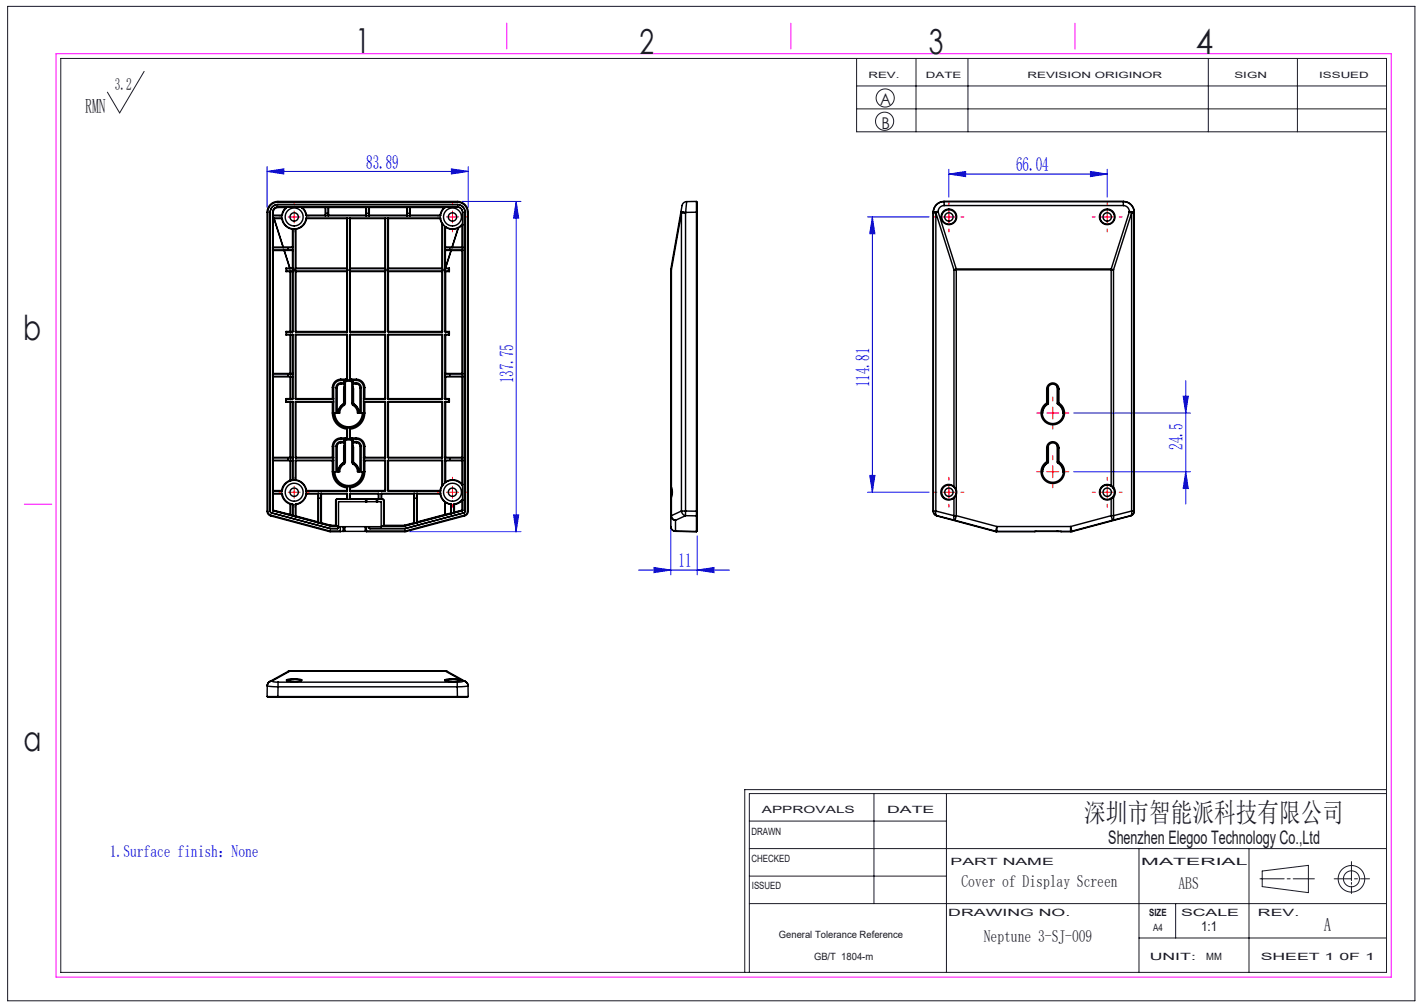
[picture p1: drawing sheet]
<svg xmlns="http://www.w3.org/2000/svg" width="297mm" height="210mm" viewBox="0 0 297 210" stroke-linecap="round" stroke-linejoin="round" font-family="sans-serif">
<g fill="none" stroke="#191924" stroke-width=".21">
<path d="M1.6 1.3h293.5v207.4h-293.5zM12.7 12.2h276.5v190.6h-276.5zM30.1 14.9l-5.1 8.6-2.6-4.3M178.7 12.2v15.3h110.5M178.7 17.9h110.5M191.1 12.2v15.3M201.9 12.2v15.3M252 12.2v15.3M270.6 12.2v15.3M178.7 22.7h110.5M156.3 177h132.9M156.3 171.2h41.1"/>
<path d="M182.3 165.5v22.9M197.4 165.5v37.3M237.6 177v25.8M260.5 177v25.8M281.9 179.7v4M289.2 165.5h-132.9v37.3M289.2 164.7h-133.9v38.1M156.3 188.4h132.9M156.3 182.7h41.1M237.6 195.6h51.6M245.2 188.4v7.2M262.8 183.3h5"/>
<path d="M263.3 181.6l9.6-1.1v5.7l-9.6-1.3zM268.5 183.3h.6M269.7 183.3h4.4M278.3 183.3h3.6M281.9 184v.4M281.9 184.8v1.5M282.5 183.3h.6M283.8 183.3h1.9"/>
<circle cx="184.5" cy="25.3" r="1.89"/>
<circle cx="184.6" cy="20.4" r="1.89"/>
<circle cx="281.9" cy="183.3" r="1.67"/>
<circle cx="281.9" cy="183.3" r="2.77"/>
</g>
<path d="M11.7 11.2h278.5v192.6h-278.5zM105.7 4.8v5.4M165 4.8v5.4M224.2 4.8v5.4M5.1 105.1h5.7" fill="none" stroke="#f0f" stroke-width=".21"/>
<g fill="none" stroke="#00f" stroke-width=".21">
<path d="M55.7 35.7l3.5-.5v1.1zM55.7 34.7v8.6M55.7 35.7h42M94.2 35.2l3.5 .5-3.5 .6zM97.7 34.7v8.6M197.9 36.3l3.5-.5v1zM197.9 35.3v5.8M197.9 36.3h33M227.4 35.8l3.5 .5-3.5 .5zM230.9 35.3v5.8M96.4 42h12.3M107.7 42l.5 3.5h-1.1z"/>
<path d="M107.7 42v68.9M180.9 45.2h12.9M181.9 45.2l.6 3.5h-1.1zM181.9 45.2v57.4M247.3 79.4v25.7M181.4 99.1h1.1l-.6 3.5zM223.9 86.1h24.4M223.9 98.4h24.4M246.8 82.6h1l-.5 3.5zM247.3 98.4l.5 3.5h-1zM85.4 110.9h23.3M107.1 107.4h1.1l-.5 3.5z"/>
<path d="M133.2 118.9h18.9M136.4 118.3l3.5 .6-3.5 .5zM139.9 102.3v17.6M145.4 118.9l3.5-.6v1.1zM145.4 111.7v8.2M180.9 102.6h12.9"/>
</g>
<g fill="none" stroke="#f00" stroke-width=".21" stroke-dasharray="30.5 1.3 1.3 1.3">
<path d="M58.9 45.2h-.7M61.4 42.7v-.6M61.4 47.7v.7M63.9 45.2h.6M91.9 45.2h-.7M94.4 42.7v-.6M94.4 47.7v.7M96.9 45.2h.6M195.4 45.2h-.6M197.9 42.7v-.6M197.9 47.7v.7M200.4 45.2h.6"/>
<path d="M228.4 45.2h-.6M230.9 42.7v-.6M230.9 47.7v.7M233.4 45.2h.7M217.1 98.4h-.9M217.1 86.1h-.9M219.6 95.9v-.9M219.6 83.6v-.8M219.6 88.6v.9M222.1 98.4h.8M222.1 86.1h.8M58.9 102.6h-.7"/>
<path d="M61.4 100.1v-.6M61.4 105.1v.7M63.9 102.6h.6M91.9 102.6h-.7M94.4 100.1v-.6M94.4 105.1v.7M96.9 102.6h.6M195.4 102.6h-.6M197.9 100.1v-.6M197.9 105.1v.7M200.4 102.6h.6M219.6 100.9v.8"/>
<path d="M228.4 102.6h-.6M230.9 100.1v-.6M230.9 105.1v.7M233.4 102.6h.7"/>
</g>
<g fill="none" stroke="#f00" stroke-width=".21">
<path d="M60.1 45.2h2.5M61.4 44v2.5M93.1 45.2h2.5M94.4 44v2.5M196.7 45.2h2.5M197.9 44v2.5M229.7 45.2h2.5M230.9 44v2.5M218.3 98.4h2.5M218.3 86.1h2.5M219.6 84.9v2.5M219.6 97.1v2.5"/>
<path d="M60.1 102.6h2.5M61.4 101.4v2.5M93.1 102.6h2.5M94.4 101.4v2.5M196.7 102.6h2.5M197.9 101.4v2.5M229.7 102.6h2.5M230.9 101.4v2.5"/>
</g>
<g fill="#00f">
<path d="M197.9 36.3l3.5-.5v1zM227.4 35.8l3.5 .5-3.5 .5z"/>
<path d="M55.7 35.7l3.5-.5v1.1zM94.2 35.2l3.5 .5-3.5 .6z"/>
<path d="M107.7 42l.5 3.5h-1.1zM107.1 107.4h1.1l-.5 3.5zM181.9 45.2l.6 3.5h-1.1zM181.4 99.1h1.1l-.6 3.5zM246.8 82.6h1l-.5 3.5zM247.3 98.4l.5 3.5h-1z"/>
<path d="M136.4 118.3l3.5 .6-3.5 .5zM145.4 118.9l3.5-.6v1.1z"/>
</g>
<g fill="none" stroke="#000" stroke-width=".3">
<path d="M56.4 44.3h.1M56.4 44.3v62.3M56.9 44.3v62.1M56.9 44.3h.1M56.9 51.5l.1 .1M56.9 51.5h2.1M56.9 44.9l.1 .1M56.9 44.9h.1M56.9 44.3v.6M56.9 52.2h.1M56.9 51.5h.1M56.9 45.6h.1"/>
<path d="M56.9 45.6v5.9M56.9 52.2v25.7M57 52.1l-.1 .1M57 51.6h4.1v.5h-4.1M57 45.5l-.1 .1M57 45h1.8M57 45.5h1.8M57 44.3h-.1M57 44.3v.6M57 44.9h-.1M57 44.9v.1M57 44.9h1.8"/>
<path d="M57.1 45.6l1.9 5.9M57.2 45.6h-.1M57.2 45.6l1.9 5.9M58 42.7a1.6 1.6 0 0 0-1.6 1.6M58 42.7h37.4M58 42.7h.1M58 43.2a1.1 1.1 0 0 0-1.1 1.1M58 43.2h37.4M58 43.2h.1M58 43.2v.1M58 43.3a1 1 0 0 0-1 1M58 43.3h1.6"/>
<path d="M58.8 45.5l.1 .1M58.8 44.9h.1M58.8 44.9v.1M58.8 45.5v.1M58.8 45.6h.1M58.8 45.6a2.6 2.6 0 0 0 2.2 2.2M58.8 45.6h-1.9M58.9 44.9l-.1 .1M59.1 51.5v.1l-.1-.1M59.1 51.5h-.1M59.1 51.5h1.9M59.3 52.2l1.1 3.7"/>
<path d="M59.3 52.2h.1M59.3 52.2l1.2 3.7M59.6 43.2l.1 .2-.1-.1M59.6 43.2v.1M59.6 43.3a2.6 2.6 0 0 0-.8 1.6M59.7 43.2v.2a2.5 2.5 0 0 0-.8 1.5M59.7 43.2h-.1M59.7 55.9l1.3 .1M59.7 55.9h.7M59.7 55.9v.7M59.7 56.6h1.3M60.1 51.6v.5"/>
<path d="M60.5 55.9h-.1M60.5 55.9v.1l-.1-.1M60.5 55.9h.5M60.5 56.6h.1M60.5 56.6v12.5M60.6 56.6v12.5M61 52.2h.1M61 51.5v.1l.1-.1M61 47.8h.1M61 51.5h.1M61 55.9v.1M61 56.5l.1 .1"/>
<path d="M61 56.5l-1.3 .1M61 56.5v.1M61 56.6h.1M61 52.2h-4.1M61 47.8v3.7M61 52.2v3.7M61 56.6v12.5M61.1 47.8v3.7M61.1 56.6v12.5M61.6 56.6h.1M61.6 56.6v12.5M61.7 47.8l-.1-.1v8.6h-.5v-4.1"/>
<path d="M61.7 55.9v.1M61.7 56.5l-.1 .1M61.7 56.5v.1M61.7 47.8v8.1M61.7 56.6v12.5M61.7 56.6h10.7M61.7 55.9h10.7M61.7 56.5h10.7M61.7 56h10.7M63.1 43.2l-.1 .2a2.5 2.5 0 0 1 .8 1.5M63.1 43.2l-.1 .2 .1-.1M63.1 43.2v.1"/>
<path d="M63.1 43.3a2.6 2.6 0 0 1 .8 1.6M63.1 43.3h4.7M63.8 44.9l.1 .1M63.8 45.5a2.5 2.5 0 0 1-2.4 2.2 2.5 2.5 0 0 1-2.5-2.1M63.8 45.5h28.1M63.8 45.5l.1 .1M63.9 44.9h-.1M63.9 44.9v.1M63.9 45.6a2.6 2.6 0 0 1-2.2 2.2M63.9 44.9h3.9M63.9 45.6h8.5M63.9 45h3.9"/>
<path d="M67.8 43.2l.1 .1M67.8 44.9v.1M67.8 43.3h.1M67.8 43.2v.1M67.8 43.2h.1M67.8 43.3v1.6M67.9 43.3v1.7h.5v-1.7M67.9 44.5h.5M68.5 43.2l-.1 .1M68.5 44.9v.1M68.5 43.2v.1M68.5 43.3h-.1"/>
<path d="M68.5 44.9h7.8M68.5 43.2h.1M68.5 43.3v1.6M68.5 45h7.8M68.5 43.3h7.8M72.4 55.9v.1M72.4 45.6l.1-.1v10.8h.5v-10.8l.1 .1M72.4 56.5l.1 .1M72.4 56.5v.1M72.4 56.6h.1M72.4 45.6v10.3M72.4 56.6v12.5"/>
<path d="M72.5 56.6v12.5M73 56.6h.1M73 56.6v12.5M73.1 55.9v.1M73.1 56.5l-.1 .1M73.1 56.5v.1M73.1 45.6h7.2M73.1 56.6h7.2M73.1 45.6v10.3M73.1 56.6v12.5M73.1 55.9h7.2M73.1 56.5h7.2"/>
<path d="M73.1 56h7.2M76.3 43.2l.1 .1M76.3 44.9v.1M76.3 43.3h.1M76.3 43.2v.1M76.3 43.2h.1M76.3 43.3v1.6M76.4 43.3v1.7h.5v-1.7M76.4 44.5h.5M77 43.2l-.1 .1M77 44.9v.1M77 43.3h-.1"/>
<path d="M77 43.2v.1M77 44.9h7.8M77 43.2h.1M77 43.3v1.6M77 45h7.8M77 43.3h7.8M80.3 45.6l.1-.1v10.8h.5v-10.8l.1 .1M80.3 55.9v.1M80.3 56.5l.1 .1M80.3 56.6h.1M80.3 56.5v.1M80.3 45.6v10.3"/>
<path d="M80.3 56.6v12.5M80.4 56.6v12.5M80.9 56.6h.1M80.9 56.6v12.5M81 55.9v.1M81 56.5l-.1 .1M81 56.5v.1M81 45.6h10.8M81 56.6h11.2M81 45.6v10.3M81 56.6v12.5M81 55.9h11.2"/>
<path d="M81 56.5h11.2M81 56h11.2M84.8 43.2l.1 .1M84.8 44.9v.1M84.8 43.3h.1M84.8 43.2v.1M84.8 43.2h.1M84.8 43.3v1.6M84.9 44.5h.5M84.9 43.3v1.7h.5v-1.7M85.5 43.2l-.1 .1M85.5 44.9v.1"/>
<path d="M85.5 43.3h-.1M85.5 43.2v.1M85.5 44.9h6.3M85.5 43.2h.1M85.5 43.3v1.6M85.5 45h6.3M85.5 43.3h7.2M91.8 44.9h.1M91.8 44.9v.1M91.8 45.6l.4 1M91.9 45.5l-.1 .1M91.9 45.5a2.57 2.57 0 0 0 1.8 2.1 2.57 2.57 0 0 0 2.7-.8l.1 .1"/>
<path d="M91.9 44.9l-.1 .1M92.2 46.6l.1 9.7h.5v-4.1M92.2 55.9v.1M92.2 56.5l.1 .1M92.2 56.6h.1M92.2 56.5v.1M92.2 46.6v9.3M92.2 56.6v12.5M92.3 56.6v12.5M92.7 43.2v.2v-.1M92.7 43.3a2.6 2.6 0 0 0-.9 1.6M92.7 43.2v.1"/>
<path d="M92.7 43.2v.2a2.5 2.5 0 0 0-.8 1.5M92.7 43.2h.1M92.8 55.9l.9 .1M92.8 56.6h.1M92.8 47.4v4.1M92.8 56.6v12.5M92.9 56h-.1M92.9 47.4h-.1M92.9 51.5v.1l-.1-.1M92.9 52.2h-.1M92.9 51.5h-.1M92.9 47.4a2.6 2.6 0 0 0 2.6 .1"/>
<path d="M92.9 55.9v.1M92.9 56.5v.1M92.9 56.5l.8 .1M92.9 56.5l-.1 .1M92.9 47.4v4.1M92.9 52.2v3.7M92.9 51.5h1.4M92.9 55.9h.8M92.9 56.6h.8M92.9 56.6v12.5M93.7 56.6h.1M93.7 56v.6"/>
<path d="M93.7 55.9v.1M93.7 55.9v.7M93.8 51.6v.5M94.1 52.2h.1M94.1 52.2l-1.2 3.7M94.3 51.5v.1v-.1M94.3 51.5h.1M94.3 51.5h2.2l-3.7 .1v.5l3.7 .1h-3.6M95.4 43.2a1.1 1.1 0 0 1 1.1 1.1M95.4 43.2h.1M95.4 42.7a1.6 1.6 0 0 1 1.6 1.6M95.4 42.7h.1"/>
<path d="M95.5 47.5l.1 .1M95.5 47.5l-1.2 4M95.6 47.6l-1.3 3.9M96.4 51.5v.1l.1-.1M96.4 52.2v-.1l.1 .1M96.4 46.9h-.1h.2M96.4 46.9l-.8 .7M96.4 46.9h.1M96.4 51.5h.1M96.4 52.2h.1M96.4 46.9v4.6M96.4 52.2v25.7"/>
<path d="M96.5 52.2v25.7M96.5 44.3v7.2M96.5 44.3v62.1M96.5 44.3h.1M97 44.3v62.3M97 44.3h.1M139.9 56.3h.1M139.9 56.3v45M139.9 56.1l.1 .2M139.9 56.1v.2M140 56.3v45.3M142 44.1l1 .2"/>
<path d="M142 44.1l-2.1 12M142.1 44.4l-.1-.2 1 .2M142.1 44.4h.9M142.1 44.4v62.2M142.1 44.4l-2.1 11.9M143 44.4v62.2M143 44.3v.1M143.2 42h2.1v2.3M143.2 42l-.2 2.3M143.2 42a1.41 1.41 0 0 0-1.1 1.6l-.1 .5M145.3 42.2h.1v2.1M145.3 44.3h.1"/>
<path d="M145.3 44.3h-2.3M145.3 44.3v62.3M145.4 44.3v62.3M194.6 44.3v62.3M194.6 44.3h.1M194.7 44.3v.1M194.7 44.4h.5M195.2 44.4l3.8 11.9M195.2 44.4v62.2M195.7 44.1l-1 .2M195.7 44.1v.1M195.7 44.2l-.5 .2"/>
<path d="M195.7 44.2l-1 .2M195.7 44.2l3.7 11.9M196.9 42a2.25 2.25 0 0 0-2.3 2.3M196.9 42h37.4M196.9 42h.1M196.9 42.9a1.25 1.25 0 0 0-1.2 1.2M196.9 42a2.25 2.25 0 0 0-2.2 2.3M196.9 42v.9M196.9 42.9h37.4M199 56.3h.4M199 56.3v45.2M199.4 56.1v.2"/>
<path d="M199.4 56.1l-.4 .2M199.4 56.3v45.8M199.4 56.3h32.4M199.4 56.1h32.4M231.8 56.1v.2M231.8 56.3h.4M231.8 56.1l.4 .2M231.8 56.3v45M232.2 56.3v45.3M234.3 42.9a1.25 1.25 0 0 1 1.2 1.2M234.3 42v.9M234.3 42a2.25 2.25 0 0 1 2.2 2.3"/>
<path d="M234.3 42a2.25 2.25 0 0 1 2.3 2.3M234.3 42h.1M235.5 44.2l.5 .2M235.5 44.2l1 .2M235.5 44.2l-3.7 11.9M235.5 44.1l1 .2M235.5 44.1v.1M236 44.4h.5M236 44.4l-3.8 11.9M236 44.4v62.2M236.5 44.4v62.2M236.5 44.3v.1"/>
<path d="M236.6 44.3h-.1M236.6 44.3v62.3M56.9 78.5h.1M56.9 78.5v.1M56.9 77.9v.1h4.2v.5h-4.2M56.9 78.6h4.1M56.9 77.9h4.1M56.9 78.6v16.8M59.7 69.1l1.3 .1M59.7 69.8h1.3M59.7 69.1v.7M59.7 69.1h1.3"/>
<path d="M60.1 78v.5M60.5 77.9h.1M60.5 78.6h.1M60.5 69.8h.1M60.5 69.1h.1M60.5 69.8v8.1M60.5 78.6v4.5M60.6 69.8v8.1M60.6 78.6v4.5M61 78.6h.1M61 77.9h.1M61 69.7l.1 .1"/>
<path d="M61 69.7l-1.3 .1M61 69.1v.1M61 69.1h.1M61 69.7v.1M61 69.8h.1M61 69.8v8.1M61 78.6v4.5M61.1 69.1l-.1 .1M61.1 69.8v8.1M61.1 78.6v4.5M61.6 69.1l.1 .1M61.6 69.8h.1"/>
<path d="M61.6 69.1h.1M61.6 69.8v13.3M61.7 69.7l-.1 .1M61.7 69.1v.1M61.7 69.7v.1M61.7 69.8v13.3M61.7 69.8h10.7M61.7 69.1h10.7M61.7 69.7h10.7M61.7 69.2h10.7M71.1 79.8a1 1 0 0 0-1 1M71.1 79.3a1.5 1.5 0 0 0-1.5 1.5"/>
<path d="M71.1 79.1v.2M71.1 79.8v.3M71.1 79.1a1.75 1.75 0 0 0-1.8 1.7M71.1 79.8h.7M71.1 79.1h1M71.8 79.5a1.9 1.9 0 0 1 1.8 0M71.8 79.5l.2 .1M71.8 79.5v4.6M72 79.6l.7-.1 .7 .1M72 79.6v4.5M72.1 79.1v.2h-1M72.4 69.7l.1 .1"/>
<path d="M72.4 79l-.3 .1M72.4 79h.1M72.4 69.7v.1M72.4 69.8h.1M72.4 69.1v.1M72.4 69.1h.1M72.4 69.8v9.2M72.5 69.8l-.1 9.5v-.3M72.5 69.1l-.1 .1M73 69.8v9.5l.1-.3M73 69.1l.1 .1M73 79h.1"/>
<path d="M73 69.1h.1M73 69.8h.1M73.1 69.7l-.1 .1M73.1 79l.3 .1M73.1 69.1v.1M73.1 69.7v.1M73.1 69.8h7.2M73.1 69.1h7.2M73.1 69.8v9.2M73.1 69.7h7.2M73.1 69.2h7.2M73.4 79.1l-.1 .2h1"/>
<path d="M73.4 79.1h.9M73.4 79.6v4.5M73.6 79.5l-.2 .1M73.6 79.5v4.6M73.6 79.8h.7M74.3 79.8a1 1 0 0 1 1 1M74.3 79.3a1.5 1.5 0 0 1 1.5 1.5M74.3 79.1v.2M74.3 79.8v.3M74.3 79.1a1.75 1.75 0 0 1 1.8 1.7M80.3 69.7l.1 .1M80.3 69.1h.1"/>
<path d="M80.3 69.1v.1M80.3 69.7v.1M80.3 69.8h.1M80.3 69.8v13.3M80.4 69.1l-.1 .1M80.4 69.8v13.3M80.9 69.1l.1 .1M80.9 69.1h.1M80.9 69.8h.1M80.9 69.8v13.3M81 69.7l-.1 .1M81 69.1v.1"/>
<path d="M81 69.7v.1M81 69.8h11.2M81 69.1h11.2M81 69.8v13.3M81 69.7h11.2M81 69.2h11.2M92.2 69.7l.1 .1M92.2 69.1v.1M92.2 69.1h.1M92.2 69.8h.1M92.2 69.7v.1M92.2 69.8v13.3"/>
<path d="M92.3 69.1l-.1 .1M92.3 69.8v13.3M92.8 77.9h.1M92.8 78.6h.1M92.8 69.1l.1 .1M92.8 69.8h.1M92.8 69.1h.1M92.8 69.8v8.1M92.8 78.6v4.5M92.9 69.7v.1M92.9 69.7l.8 .1M92.9 69.7l-.1 .1"/>
<path d="M92.9 77.9h3.6l-3.7 .1v.5l3.7 .1h-3.6M92.9 69.1v.1M92.9 69.8h.8M92.9 69.1h.8M92.9 69.8v8.1M92.9 78.6v4.5M93.7 69.8h.1M93.7 69.2h-.8M93.7 69.2v.6M93.7 69.1v.1M93.7 69.1v.7M93.8 78v.5"/>
<path d="M96.4 78.6v-.1l.1 .1M96.4 77.9v.1l.1-.1M96.4 77.9h.1M96.4 78.6h.1M96.4 78.6v16.8M96.5 78.6v16.8M56.9 95.4l.1 .1M56.9 96.1h4.1M56.9 95.4h4.1M56.9 96.1h.1M56.9 95.4h.1M56.9 96.1v6.2"/>
<path d="M57 96l-.1 .1M57 95.5h4.1v.5h-4.1M59.6 83.1l.1 .1M59.6 83.1v.7M59.6 83.8h1.4M59.6 83.1h1.4M59.7 83.8h-.1M59.7 83.2h1.3M59.7 83.2v.6M60.1 95.5v.5M60.5 96.1h.1M60.5 95.4h.1"/>
<path d="M60.5 83.8h.1M60.5 83.1h.1M60.5 83.8v11.6M60.5 96.1v4.1M60.6 83.8v11.6M60.6 96.1v4.1M61 83.7l-1.3 .1M61 96.1h.1M61 95.4h.1M61 83.7l.1 .1M61 83.8h.1M61 83.7v.1"/>
<path d="M61 83.1v.1M61 83.1h.1M61 83.8v11.6M61 96.1v4M61.1 83.1l-.1 .1M61.1 83.8v11.6M61.1 96.1v4M61.6 83.1l.1 .1M61.6 95.4l.1 .1M61.6 83.1h.1M61.6 96.1h.1M61.6 95.4h.1"/>
<path d="M61.6 83.8h.1M61.6 83.8v11.6M61.6 96.1v4M61.7 83.7l7.9 .1h-.3M61.7 83.7l-.1 .1M61.7 96l7.9 .1h-.3M61.7 96l-.1 .1M61.7 96v.1M61.7 95.4v.1M61.7 83.1v.1M61.7 83.7v.1M61.7 83.8v11.6"/>
<path d="M61.7 96.1v4M61.7 96.1h7.6M61.7 95.4h7.6M61.7 83.8h7.6M61.7 83.1h7.6M69.3 83.1h.3l-7.9 .1M69.3 95.4h.3l-7.9 .1M69.3 86.1h.3M69.3 86.1a3.4 3.4 0 0 0 3.1 3.4M69.3 98.4h.3M69.3 98.4a3.4 3.4 0 0 0 3.1 3.3M69.3 83.1v.1"/>
<path d="M69.3 80.8h.3M69.3 93.1h.3M69.3 83.7v.1M69.3 96v.1M69.3 95.4v.1M69.3 80.8v2.3M69.3 83.8v2.3M69.3 93.1v2.3M69.3 96.1v2.3M69.6 86.1a3.1 3.1 0 0 0 3.1 3.2 3.1 3.1 0 0 0 3.1-3.2M69.6 86.1h.2M69.6 98.4a3.1 3.1 0 0 0 3.1 3.1 3.1 3.1 0 0 0 3.1-3.1"/>
<path d="M69.6 98.4h.2M69.6 80.8v5.3M69.6 93.1v5.3M69.8 86.1a2.87 2.87 0 0 0 2.9 2.9 2.87 2.87 0 0 0 2.9-2.9M69.8 98.4a2.87 2.87 0 0 0 2.9 2.9 2.87 2.87 0 0 0 2.9-2.9M70.1 93.1h.2M70.1 80.8h.2M70.1 80.8v5.3M70.1 93.1v5.3M70.3 80.8v5.3M70.3 93.1v5.3M71.1 92.1a1 1 0 0 0-1 1"/>
<path d="M71.1 91.6a1.5 1.5 0 0 0-1.5 1.5M71.1 91.3v.3M71.1 92.1v.2M71.1 91.3a1.75 1.75 0 0 0-1.8 1.8M71.1 80.1a.75 .75 0 0 0-.8 .7M71.1 92.3a.75 .75 0 0 0-.8 .8M71.1 92.1h.7M71.1 91.3h1M71.1 80.1h.7M71.1 92.3h.7M71.7 96.6l.1 .2M71.7 84.3a2.1 2.1 0 0 0-1.1 1.8"/>
<path d="M71.7 84.3l.1 .2M71.7 96.6a2.1 2.1 0 0 0-1.1 1.8M71.8 84.5a1.85 1.85 0 0 0-.9 1.6h-1.1M71.8 91.7a1.9 1.9 0 0 1 1.8 0M71.8 91.7l.2 .2M71.8 96.3l-.1 .3M71.8 96.3h.2M71.8 96.8a1.85 1.85 0 0 0-.9 1.6h-1.1M71.8 84.1l-.1 .2M71.8 84.1h.2M71.8 92.9l-.2 3.6a2.24 2.24 0 0 0-1.1 1.9M71.8 80.7l-.2 3.5a2.24 2.24 0 0 0-1.1 1.9"/>
<path d="M71.8 91.7v4.6M72 84.1l-.2 .4M72 91.9l.7-.2 .7 .2M72 96.3l-.2 .5M72 91.9v4.4M72.1 91.3v.3h-1M72.4 89.5v-.3v2.3v-.2M72.4 89.5h.1M72.4 91.3h-.3M72.4 91.3h.1M72.4 89.5v1.8M73 91.3h.1"/>
<path d="M73 89.5h.1M73.1 89.5l-.1-.3v2.3l.1-.2M73.1 91.3h.3M73.1 89.5v1.8M73.4 91.3l-.1 .3h1M73.4 91.3h.9M73.4 96.3h.2M73.4 84.1l.2 .4M73.4 96.3l.2 .5M73.4 84.1h.2M73.4 91.9v4.4M73.6 91.7l-.2 .2"/>
<path d="M73.6 84.5a1.85 1.85 0 0 1 1 1.6h1M73.6 96.3l.2 .3M73.6 84.1l.2 .2M73.6 96.8a1.85 1.85 0 0 1 1 1.6h1M73.6 80.7l.2 3.5a2.24 2.24 0 0 1 1.1 1.9M73.6 92.9l.2 3.6a2.24 2.24 0 0 1 1.1 1.9M73.6 91.7v4.6M73.6 92.1h.7M73.6 80.1h.7M73.6 92.3h.7M73.8 96.6l-.2 .2M73.8 84.3l-.2 .2"/>
<path d="M73.8 84.3a2.1 2.1 0 0 1 1 1.8M73.8 96.6a2.1 2.1 0 0 1 1 1.8M74.3 92.1a1 1 0 0 1 1 1M74.3 91.6a1.5 1.5 0 0 1 1.5 1.5M74.3 91.3v.3M74.3 92.1v.2M74.3 80.1a.75 .75 0 0 1 .8 .7M74.3 92.3a.75 .75 0 0 1 .8 .8M74.3 91.3a1.75 1.75 0 0 1 1.8 1.8M75.1 93.1h.2M75.1 80.8h.2M75.1 80.8v5.3"/>
<path d="M75.1 93.1v5.3M75.3 80.8v5.3M75.3 93.1v5.3M75.6 86.1h.2M75.6 98.4h.2M75.8 86.1h.3M75.8 98.4h.3M75.8 80.8h.3M75.8 93.1h.3M75.8 80.8v5.3M75.8 93.1v5.3M76.1 95.4h-.3l4.5 .1"/>
<path d="M76.1 83.1h-.3l4.5 .1M76.1 86.1a3.4 3.4 0 0 1-3 3.4M76.1 98.4a3.4 3.4 0 0 1-3 3.3M76.1 83.1v.1M76.1 96v.1M76.1 83.7v.1M76.1 95.4v.1M76.1 96.1h4.2M76.1 95.4h4.2M76.1 83.8h4.2M76.1 83.1h4.2M76.1 80.8v2.3"/>
<path d="M76.1 83.8v2.3M76.1 93.1v2.3M76.1 96.1v2.3M80.3 96l.1 .1M80.3 96l-4.5 .1h.3M80.3 83.7l.1 .1M80.3 83.7l-4.5 .1h.3M80.3 83.7v.1M80.3 96.1h.1M80.3 83.8h.1M80.3 96v.1M80.3 95.4h.1"/>
<path d="M80.3 83.1v.1M80.3 83.1h.1M80.3 95.4v.1M80.3 83.8v11.6M80.3 96.1v6.2M80.4 95.4l-.1 .1M80.4 83.1l-.1 .1M80.4 83.8v11.6M80.4 96.1v6.2M80.9 83.1l.1 .1M80.9 95.4l.1 .1M80.9 83.1h.1"/>
<path d="M80.9 83.8h.1M80.9 95.4h.1M80.9 96.1h.1M80.9 83.8v11.6M80.9 96.1v6.2M81 96l-.1 .1M81 83.7l-.1 .1M81 83.1v.1M81 83.7v.1M81 96v.1M81 95.4v.1M81 96.1h11.2"/>
<path d="M81 95.4h11.2M81 95.5h11.2M81 96h11.2M81 83.8h11.2M81 83.1h11.2M81 83.8v11.6M81 96.1v6.2M81 83.2h11.2M81 83.7h11.2M92.2 96l.1 .1M92.2 83.7l.1 .1M92.2 83.1v.1"/>
<path d="M92.2 83.1h.1M92.2 96v.1M92.2 83.7v.1M92.2 96.1h.1M92.2 83.8h.1M92.2 95.4v.1M92.2 95.4h.1M92.2 83.8v11.6M92.2 96.1v5.1M92.3 83.1l-.1 .1M92.3 95.4l-.1 .1M92.3 83.8v11.6"/>
<path d="M92.3 96.1v5.1M92.8 95.4h.1M92.8 96.1h.1M92.8 83.1l.1 .1M92.8 83.1h.1M92.8 83.8h.1M92.8 83.8v11.6M92.8 96.1v4.4M92.9 83.7v.1M92.9 83.7l.8 .1M92.9 83.7l-.1 .1M92.9 95.4h3.6l-3.7 .1v.5l3.7 .1h-3.6"/>
<path d="M92.9 83.1v.1M92.9 83.8h.8M92.9 83.1h.8M92.9 83.8v11.6M92.9 96.1v4.4M93.7 83.2h-.8M93.7 83.8h.1M93.7 83.2v.6M93.7 83.1v.1M93.7 83.1v.7M93.8 95.5v.5M96.4 96.1v-.1l.1 .1"/>
<path d="M96.4 95.4v.1l.1-.1M96.4 95.4h.1M96.4 96.1h.1M96.4 96.1v4.9M96.5 96.1v10.3M218.3 84a2.45 2.45 0 0 0-.6 3.7 2.45 2.45 0 0 0 3.7 0 2.45 2.45 0 0 0-.5-3.7M218.3 81.1a1.27 1.27 0 0 1 1.3-1.2 1.27 1.27 0 0 1 1.3 1.2M218.3 96.3a2.45 2.45 0 0 0-.6 3.7 2.45 2.45 0 0 0 3.7 0 2.45 2.45 0 0 0-.5-3.7M218.3 93.4a1.27 1.27 0 0 1 1.3-1.3 1.27 1.27 0 0 1 1.3 1.3M218.3 81.1v2.9M218.3 93.4v2.9M218.3 96.3l.1 .2"/>
<path d="M218.3 84l.1 .3M218.3 81.1h.3M218.3 93.4h.3M218.3 96.3h.3M218.3 84h.3M218.4 96.5a2.2 2.2 0 0 0-.5 3.3 2.2 2.2 0 0 0 3.4 0 2.2 2.2 0 0 0-.6-3.3M218.4 84.3a2.2 2.2 0 0 0-.5 3.3 2.2 2.2 0 0 0 3.4 0 2.2 2.2 0 0 0-.6-3.3M218.6 81.1a1.02 1.02 0 0 1 1-1 1.02 1.02 0 0 1 1 1M218.6 84l-.2 .3M218.6 96.3l-.2 .2M218.6 93.4a1.02 1.02 0 0 1 1-1 1.02 1.02 0 0 1 1 1M218.6 81.1v2.9"/>
<path d="M218.6 93.4v2.9M218.7 80.7v3.4a4 4 0 0 0-1.3 2M218.7 92.9v3.5a4 4 0 0 0-1.3 2M220.5 80.7v3.4a4 4 0 0 1 1.3 2M220.5 92.9v3.5a4 4 0 0 1 1.3 2M220.6 84l.1 .3M220.6 96.3l.1 .2M220.6 81.1h.3M220.6 93.4h.3M220.6 96.3h.3M220.6 84h.3M220.6 81.1v2.9"/>
<path d="M220.6 93.4v2.9M220.9 81.1v2.9M220.9 93.4v2.9M220.9 96.3l-.2 .2M220.9 84l-.2 .3M56.4 106.6l.2 .4M56.4 106.6h.1M56.6 107l12.2 3.2M56.6 106.9v.1M56.9 106.4v.1M56.9 102.3l.1 .1M56.9 102.3h1.8"/>
<path d="M56.9 103h1.8M56.9 106.4l.1 .1M56.9 102.3h.1M56.9 103h.1M56.9 106.4h.1M56.9 106.5l12 3.2M56.9 103v3.4M56.9 106.4l3.6 .9M57 106.5h-.1M57 106.5l3.6 .9M57 102.9l-.1 .1M57 102.4h1.8"/>
<path d="M57 102.9h1.8M58.7 102.3l.1 .1M58.7 103a2.6 2.6 0 0 0 1.8 2.1M58.7 102.3h.2M58.8 102.9l.1 .1M58.8 102.9l-.1 .1M58.9 102.3l-.1 .1M58.9 102.3a2.5 2.5 0 0 1 2.6-2.1 2.5 2.5 0 0 1 2.4 2.3 2.5 2.5 0 0 1-2.2 2.6M58.9 103a2.5 2.5 0 0 0 2.1 2.1M58.9 103h-.2M60.5 107.3l.1 .1M60.5 100.2a2.6 2.6 0 0 0-1.8 2.1"/>
<path d="M60.5 105.1h.1M60.5 100.2h.1M60.5 107.3h.1M60.5 105.1v2.2M60.6 107.4l.4 .1M60.6 105.1l.4 .1M60.6 107.3v.1M60.6 107.3l.4 .1M60.6 105.1v2.2M61 107.4v.1M61 100.1h.1M61 105.2h.1"/>
<path d="M61 100.1l-.4 .1M61 105.2v2.2M61 105.1l.1 .1M61 105.1v.1M61.1 105.2v2.3h-.1M61.6 105.2l.1 2.5M61.6 100.1h.1M61.6 105.2h.1M61.7 107.7l4.6 1.2M61.7 105.1l-.1 .1M61.7 105.1v.1M61.7 107.6v.1"/>
<path d="M61.7 100.1a2.6 2.6 0 0 1 2.2 2.2M61.7 105.2v2.4M61.7 107.6l4.6 1.2M63.9 102.9v.1M63.9 102.3v.1M63.9 103a2.6 2.6 0 0 1-2.2 2.2M63.9 102.3h8.5M63.9 103h2.4M63.9 102.4h8.5M63.9 102.9h2.4M66.3 108.9h.1v-6h.5l.1 6.2M66.3 108.8v.1"/>
<path d="M66.3 102.9v.1M66.3 103v5.8M66.4 103.9h.5M67 109.1l2 .6M67 109v.1M67 102.9v.1M67 103h5.4M67 102.9h5.4M67 103v6M67 109l2 .6M68.8 110.2h.1M68.9 110.2h1.5"/>
<path d="M68.9 110.2h.1M68.9 109.7h.1M69 109.7h1.5M69 109.7h.1M69 109.7h-.1M69 109.6v.1M69 109.7h1M69 109.6h1M70 109.6v.1M70 104.4h.1M70 104.4v5.2M70.1 104.4l-.1 5.3"/>
<path d="M70.4 104.1l-.3 .3M70.4 104v.1M70.4 104l-.4 .4M70.4 110.2h.1M70.4 104.1h9.4M70.4 104h2M70.5 109.7l.1 .1M70.5 109.7h.1M70.6 109.8v-5.2h8.9v5.2M70.6 109.8h1M70.7 109.8l-.3 .4M71 110.7h-2.3l-12.2-3.3a.85 .85 0 0 1-.6-.8v-62.3a2.1 2.1 0 0 1 2.1-2.1h37.4a2.1 2.1 0 0 1 2.1 2.1v62.3a.85 .85 0 0 1-.6 .8l-12.3 3.3h-8.2"/>
<path d="M71 109.8v1.1h-2.3l-12.3-3.3-.4-.3-.3-.5v-62.5a2.25 2.25 0 0 1 2.3-2.3h37.4a2.25 2.25 0 0 1 2.3 2.3l-.1 62.7-.7 .6-12.3 3.3h-8.2v-1.1M71 110.8h.6M71.6 109.8h.1M71.6 109.8v1M71.7 110.8h-.1M71.7 109.8h.2M71.7 109.8v1M71.9 110.8h-.2M71.9 109.8h4.3M71.9 110.8h4.3M71.9 109.8v1M72.4 104h.1"/>
<path d="M72.4 102.9l.1 .1M72.4 101.7v-.2l.1 .8M72.4 101.7h.1M72.4 103h.1M72.4 102.9v.1M72.4 102.3h.1M72.4 102.3v.1M72.4 101.7v.6M72.4 103v1M72.5 102.3l-.1 .1M72.5 103v1M73 104h.1"/>
<path d="M73 102.3l.1 .1M73 101.7h.1M73 102.3h.1M73 103h.1M73 103v1M73.1 102.9l-.1 .1M73.1 101.7l-.1-.2v.8M73.1 102.3v.1M73.1 102.9v.1M73.1 102.3h7.2M73.1 103h5.8M73.1 102.4h7.2"/>
<path d="M73.1 102.9h5.8M73.1 101.7v.6M73.1 103v1M73.1 104h5.8M76.2 110.8h.2M76.2 109.8h.2M76.2 109.8v1M76.3 104.1v.5M76.4 109.8h3.1M76.5 104.1v.5M76.8 109.8l.1 .2M76.9 110l.3 .2"/>
<path d="M77.2 110.2h7.2M77.2 110.2h.1M78.5 104.1v.5M78.8 104.1v.5M78.9 104h.1M78.9 102.9l.1 .1M78.9 103h.1M78.9 102.9v.1M78.9 103v1M79 103v1M79.5 104h.1M79.5 103h.1"/>
<path d="M79.5 103v1M79.6 102.9l-.1 .1M79.6 102.9v.1M79.6 109.7l-.1 .1M79.6 109.7h4.8M79.6 103v1M79.6 109.7h.1M79.6 103h6.7M79.6 102.9h6.7M79.6 104h.2M79.8 104.1l.2 .3M79.8 104v.1"/>
<path d="M79.8 104l.3 .4M80 104.4l.1 5.3M80 104.4h.1M80.1 109.6v.1M80.1 104.4v5.2M80.1 109.7h4.2M80.1 109.6h4.2M80.3 102.3h.1M80.3 102.3v.1M80.4 102.3l-.1 .1M80.9 102.3l.1 .1M80.9 102.3h.1"/>
<path d="M81 102.3v.1M81 102.3h10.8M81 102.4h10.8M84.3 109.6v.1M84.3 109.7h.1M84.4 110.2h.1M84.5 110.2h.1M84.5 110.2h-.1M86.3 109l.1 .1M86.3 102.9v.1M86.3 103v6M86.3 109l-2 .6"/>
<path d="M86.4 109.1l-2.1 .6M86.4 103.9h.5M87 108.8l.1 .1M87 102.9v.1M87 103h4.8M87 102.9h4.8M87 103v5.8M87.1 108.9h-.2v-6h-.5v6.2M91.8 102.9v.1M91.8 102.3v.1M91.8 103a2.6 2.6 0 0 0 1 1.7M92.2 101.2h.1"/>
<path d="M92.2 101.2l-.4 1.1M92.8 104.7h.1M92.8 107.3v.1M92.8 107.3h.1M92.8 107.3l-5.8 1.5M92.8 104.7v2.6M92.8 100.5h.1M92.8 107.4l-5.7 1.5M92.8 104.7l1.3 .5M92.9 100.5a2.6 2.6 0 0 1 3.5 .5M94 105.1l.1 .1M94 107.1l-1.2 .3"/>
<path d="M94.1 107l-.1 .1M94.1 105.2h.1M94.1 105.2v1.8M94.1 107l-1.3 .3M94.1 105.2l-.1 1.9M94.6 105.2v1.6l.1 .1M94.6 105.2h.2M94.7 105.1l-.1 .1M94.7 105.1l.1 .1M94.8 106.8h-.2l.1 .1M94.8 106.8l-.1 .1M94.8 105.2v1.6"/>
<path d="M96.3 104.3h.2M96.3 104.3h.1M96.3 104.2l.2 .1M96.3 104.2a2.5 2.5 0 0 1-1.6 .9M96.3 101.1a2.5 2.5 0 0 0-4.1 .3 2.5 2.5 0 0 0 1.8 3.7M96.4 106.5h.1M96.4 106.5l-1.7 .4M96.4 101h-.1M96.4 101h.1M96.4 104.3h.1M96.4 104.3a2.6 2.6 0 0 1-1.6 .9M96.4 106.4h.1"/>
<path d="M96.4 106.4v.1M96.4 104.3v2.1M96.4 106.4l-1.6 .4M96.4 106.5l-12 3.2M96.5 106.4l-.1 .1M96.5 101h-.2M96.5 106.4h.1M96.5 101h.1M96.5 101l-.2 .1M96.7 106.9v.1M96.7 107l-12.2 3.2M97 106.6l-.3 .3"/>
<path d="M97 106.6h.1M97 106.6l-.3 .4M139.9 101.3l.1 .3M139.9 109.8a.98 .98 0 0 0 1 1M139.9 101.3v2.7M139.9 109.8a1 1 0 0 0 1 1M139.9 104v5.8M139.9 104h.1M140 101.6v2.1M140 103.7l-.1 .3M140 107.5a1.09 1.09 0 0 0 .9 1M140 101.6l.2 .9-.2 1.2"/>
<path d="M140 107.5h-.1a.96 .96 0 0 0 1 1M140 103.7v3.8M140.9 110.8h.1M140.9 110.8h4.4M140.9 108.5v2.3M142.1 106.6h.9M142.1 106.6a1.09 1.09 0 0 0 .9 .9M142.1 106.6l-2.1 .9M143 107.5l2.3 .1M143 107.5l-2.1 1M143 106.6v.9M143 106.6h2.3"/>
<path d="M145.3 106.6v1M145.3 107.6v3.2M145.3 106.6h.1M145.3 107.4h.1M145.3 110.7h.1M145.4 106.6v.8M145.4 110.7h-.1M145.4 107.4v3.3M194.6 106.6l.2 .5 .6 .5M194.7 106.6h.5M194.7 106.6a1 1 0 0 0 .7 .9M194.7 106.6h-.1"/>
<path d="M195.2 106.6a.84 .84 0 0 0 .2 .9M195.2 106.6l3.8 .9M195.4 107.6l12.2 3.2M195.4 107.5l3.8 1M195.4 107.5v.1M198.9 103.7l.1 .1M198.9 101.6l.4 .6M198.9 101.6a1.5 1.5 0 0 0-2.1 0 1.5 1.5 0 0 0 0 2.1 1.5 1.5 0 0 0 2.1 0M199 107.5a.84 .84 0 0 0 .2 1M199 107.5h.4M199 101.5l.4 .6M199 101.5l-.1 .1"/>
<path d="M199 101.5a1.63 1.63 0 0 0-2.3 0 1.63 1.63 0 0 0 0 2.3 1.63 1.63 0 0 0 2.3 0M199 103.8v3.7M199.2 108.5l8.5 2.3M199.3 103.1l-.4 .6M199.3 103.1l.1 .1M199.3 102.2v.9M199.4 107.5l-.2 1M199.4 103.2l-.4 .6M199.4 102.1l-.1 .1M199.4 102.1v1.1M199.4 103.2v4.3M199.4 107.5l8.5 2.3"/>
<path d="M207.6 110.8l.2 .1M207.7 110.8h.2M207.7 110.8h-.1M207.9 109.8l-.2 1M207.9 109.8v1M207.9 109.8h15.4M207.9 110.8h15.4M207.9 110.8l-.1 .1M216.1 110.8l-8.3 .1M220.4 110.8h.2M220.6 110.8h.1M221.3 110.8l2.1 .1"/>
<path d="M223.3 109.8v1M223.3 109.8l.2 1M223.3 110.8l.1 .1M223.5 110.8h-.2M223.5 110.8h.1M223.6 110.8l-.2 .1M231.7 101.4a1.5 1.5 0 0 0-2.3 1.2 1.5 1.5 0 0 0 2.3 1.3M231.7 103.9l.1 .1M231.7 101.4l.4 .3M231.8 101.3a1.62 1.62 0 0 0-2.5 1.3 1.62 1.62 0 0 0 2.5 1.4M231.8 107.5l.2 1M231.8 101.3l-.1 .1"/>
<path d="M231.8 107.5h.4M231.8 101.3l.4 .3M231.8 104v3.5M231.8 107.5l-8.5 2.3M232 108.5l-8.5 2.3M232.1 103.6l-.4 .3M232.1 103.6l.1 .1M232.1 101.7l.3 .8v.6l-.3 .5M232.2 107.5a.84 .84 0 0 1-.2 1M232.2 103.7l-.4 .3M232.2 101.6l-.1 .1M232.2 101.6l.4 .9-.1 .6-.3 .6"/>
<path d="M232.2 103.7v3.8M235.8 107.5l-3.8 1M235.8 107.5v.1M235.8 107.6l-12.2 3.2M236 106.6a.84 .84 0 0 1-.2 .9M236 106.6h.5M236 106.6l-3.8 .9M236.5 106.6a1 1 0 0 1-.7 .9M236.5 106.6h.1M236.6 106.6l-.2 .5-.6 .5M60.5 139.9l-.5 .1M60.5 139.9h.1"/>
<path d="M60.5 139.9l-3.8 2.1M60.5 139.9h32.3M92.8 139.9l.5 .1M92.8 139.9h.1M92.8 139.9l3.8 2.1M55.7 143v2.3h2.3M55.7 143l2.3 .2M55.7 143h.1M55.9 145.3v.1h2.1M56.3 142.1l-.4 .4-.2 .5M56.7 142l1.3 .3M56.7 142a.99 .99 0 0 0-1 1"/>
<path d="M56.7 142l-.4 .1M56.7 142h.1M58 145.3v.1M58 145.4h37.4M58 145.3h37.4M58 142.3v.9M58 143.2v2.1M58 143.2h37.4M58 142.3h37.4M59.8 141.8a5.1 5.1 0 0 1 3.2 0 4.8 4.8 0 0 1-3.3 0zM60 140l-3.7 2.1M61.1 141.6h.1"/>
<path d="M61.6 141.6h.1M62.9 142a4.1 4.1 0 0 0-3.1 0l1.4 .1M62.9 141.9l-.4 .1M92.8 141.8a5.1 5.1 0 0 1 3.2 0 4.8 4.8 0 0 1-3.3 0zM93.3 140l3.8 2.1M95.4 142.3v.9M95.4 143.2v2.1M95.4 145.3v.1M95.9 142a4.1 4.1 0 0 0-3 0l1.3 .1M95.9 141.9l-.4 .1M96.6 142a.99 .99 0 0 1 1 1M96.6 142l.5 .1"/>
<path d="M96.6 142h.1M96.6 142l-1.2 .3M97.1 142.1l.4 .4 .1 .5M97.5 145.3v.1h-2.1M97.6 143h.1M97.6 143l.1 2.3h-2.3M97.6 143l-2.2 .2"/>
<circle cx="61.4" cy="45.2" r="1.88"/>
<circle cx="61.4" cy="45.2" r=".87"/>
<circle cx="94.4" cy="45.2" r=".87"/>
<circle cx="94.4" cy="45.2" r="1.87"/>
<circle cx="197.9" cy="45.2" r=".87"/>
<circle cx="197.9" cy="45.2" r="1.63"/>
<circle cx="197.9" cy="45.2" r="1.5"/>
<circle cx="230.9" cy="45.2" r=".87"/>
<circle cx="230.9" cy="45.2" r="1.63"/>
<circle cx="230.9" cy="45.2" r="1.5"/>
<circle cx="61.4" cy="102.6" r="1.88"/>
<circle cx="61.4" cy="102.6" r=".87"/>
<circle cx="94.4" cy="102.6" r=".87"/>
<circle cx="94.4" cy="102.6" r="1.87"/>
<circle cx="197.9" cy="102.6" r=".87"/>
<circle cx="230.9" cy="102.6" r=".87"/>
</g>
<g font-size="7.2" fill="#191924">
<text x="74.1" y="11">1</text>
<text x="133.4" y="11.2">2</text>
<text x="193.7" y="11.3">3</text>
<text x="249.4" y="11.3">4</text>
<text x="4.8" y="70.9">b</text>
<text x="4.9" y="156.5">a</text>
</g>
<text font-size="5.6" fill="#191924" x="226.2" y="171.5">深圳市智能派科技有限公司</text>
<text font-size="4.2" fill="#191924" x="17.8" y="23.5">RMN</text>
<g font-size="4.1" fill="#00f">
<text x="76.4" y="35.2">83.89</text>
<text x="211.9" y="35.7">66.04</text>
<text x="107.1" y="79.9" transform="rotate(-90 107.1 79.9)">137.75</text>
<text x="181.4" y="80.7" transform="rotate(-90 181.4 80.7)">114.81</text>
<text x="246.7" y="93.8" transform="rotate(-90 246.7 93.8)">24.5</text>
<text x="141.5" y="118.3">11</text>
</g>
<g font-size="3.9" fill="#191924">
<text x="231.2" y="176">Shenzhen Elegoo Technology Co.,Ltd</text>
<text x="276.1" y="194.2">A</text>
</g>
<g font-size="3.5" fill="#191924">
<text x="24" y="18.7">3.2</text>
<text x="200.5" y="185">Cover of Display Screen</text>
<text x="245.8" y="185.4">ABS</text>
<text x="205.2" y="196.5">Neptune 3-SJ-009</text>
</g>
<text font-size="3.5" fill="#00f" x="22.9" y="178.8">1.Surface finish：None</text>
<g font-size="3.4" fill="#191924">
<text x="183.6" y="22">A</text>
<text x="183.8" y="27">B</text>
</g>
<text font-size="2.8" fill="#191924" x="250.5" y="194.2">1:1</text>
<g font-size="2.1" fill="#191924">
<text x="158.9" y="169.5">APPROVALS</text>
<text x="185" y="169.5">DATE</text>
<text x="156.7" y="174.2">DRAWN</text>
<text x="156.7" y="179.7">CHECKED</text>
<text x="156.8" y="185.4">ISSUED</text>
<text x="198.2" y="180.4">PART NAME</text>
<text x="238" y="180.4">MATERIAL</text>
<text x="197.8" y="191">DRAWING NO.</text>
<text x="239.7" y="191">SIZE</text>
<text x="246.3" y="191">SCALE</text>
<text x="262.4" y="191">REV.</text>
<text x="162.4" y="195.6">General Tolerance Reference</text>
<text x="240.5" y="194.1">A4</text>
<text x="169.8" y="200.2">GB/T 1804-m</text>
<text x="239.8" y="200.2">UNIT:</text>
<text x="251.6" y="200.2">MM</text>
<text x="262.9" y="200.2">SHEET 1 0F 1</text>
</g>
<g font-size="1.8" fill="#191924">
<text x="181.1" y="16.3">REV.</text>
<text x="193.1" y="16.3">DATE</text>
<text x="214.3" y="16.3">REVISION ORIGINOR</text>
<text x="257.5" y="16.3">SIGN</text>
<text x="275.1" y="16.3">ISSUED</text>
</g>
</svg>
